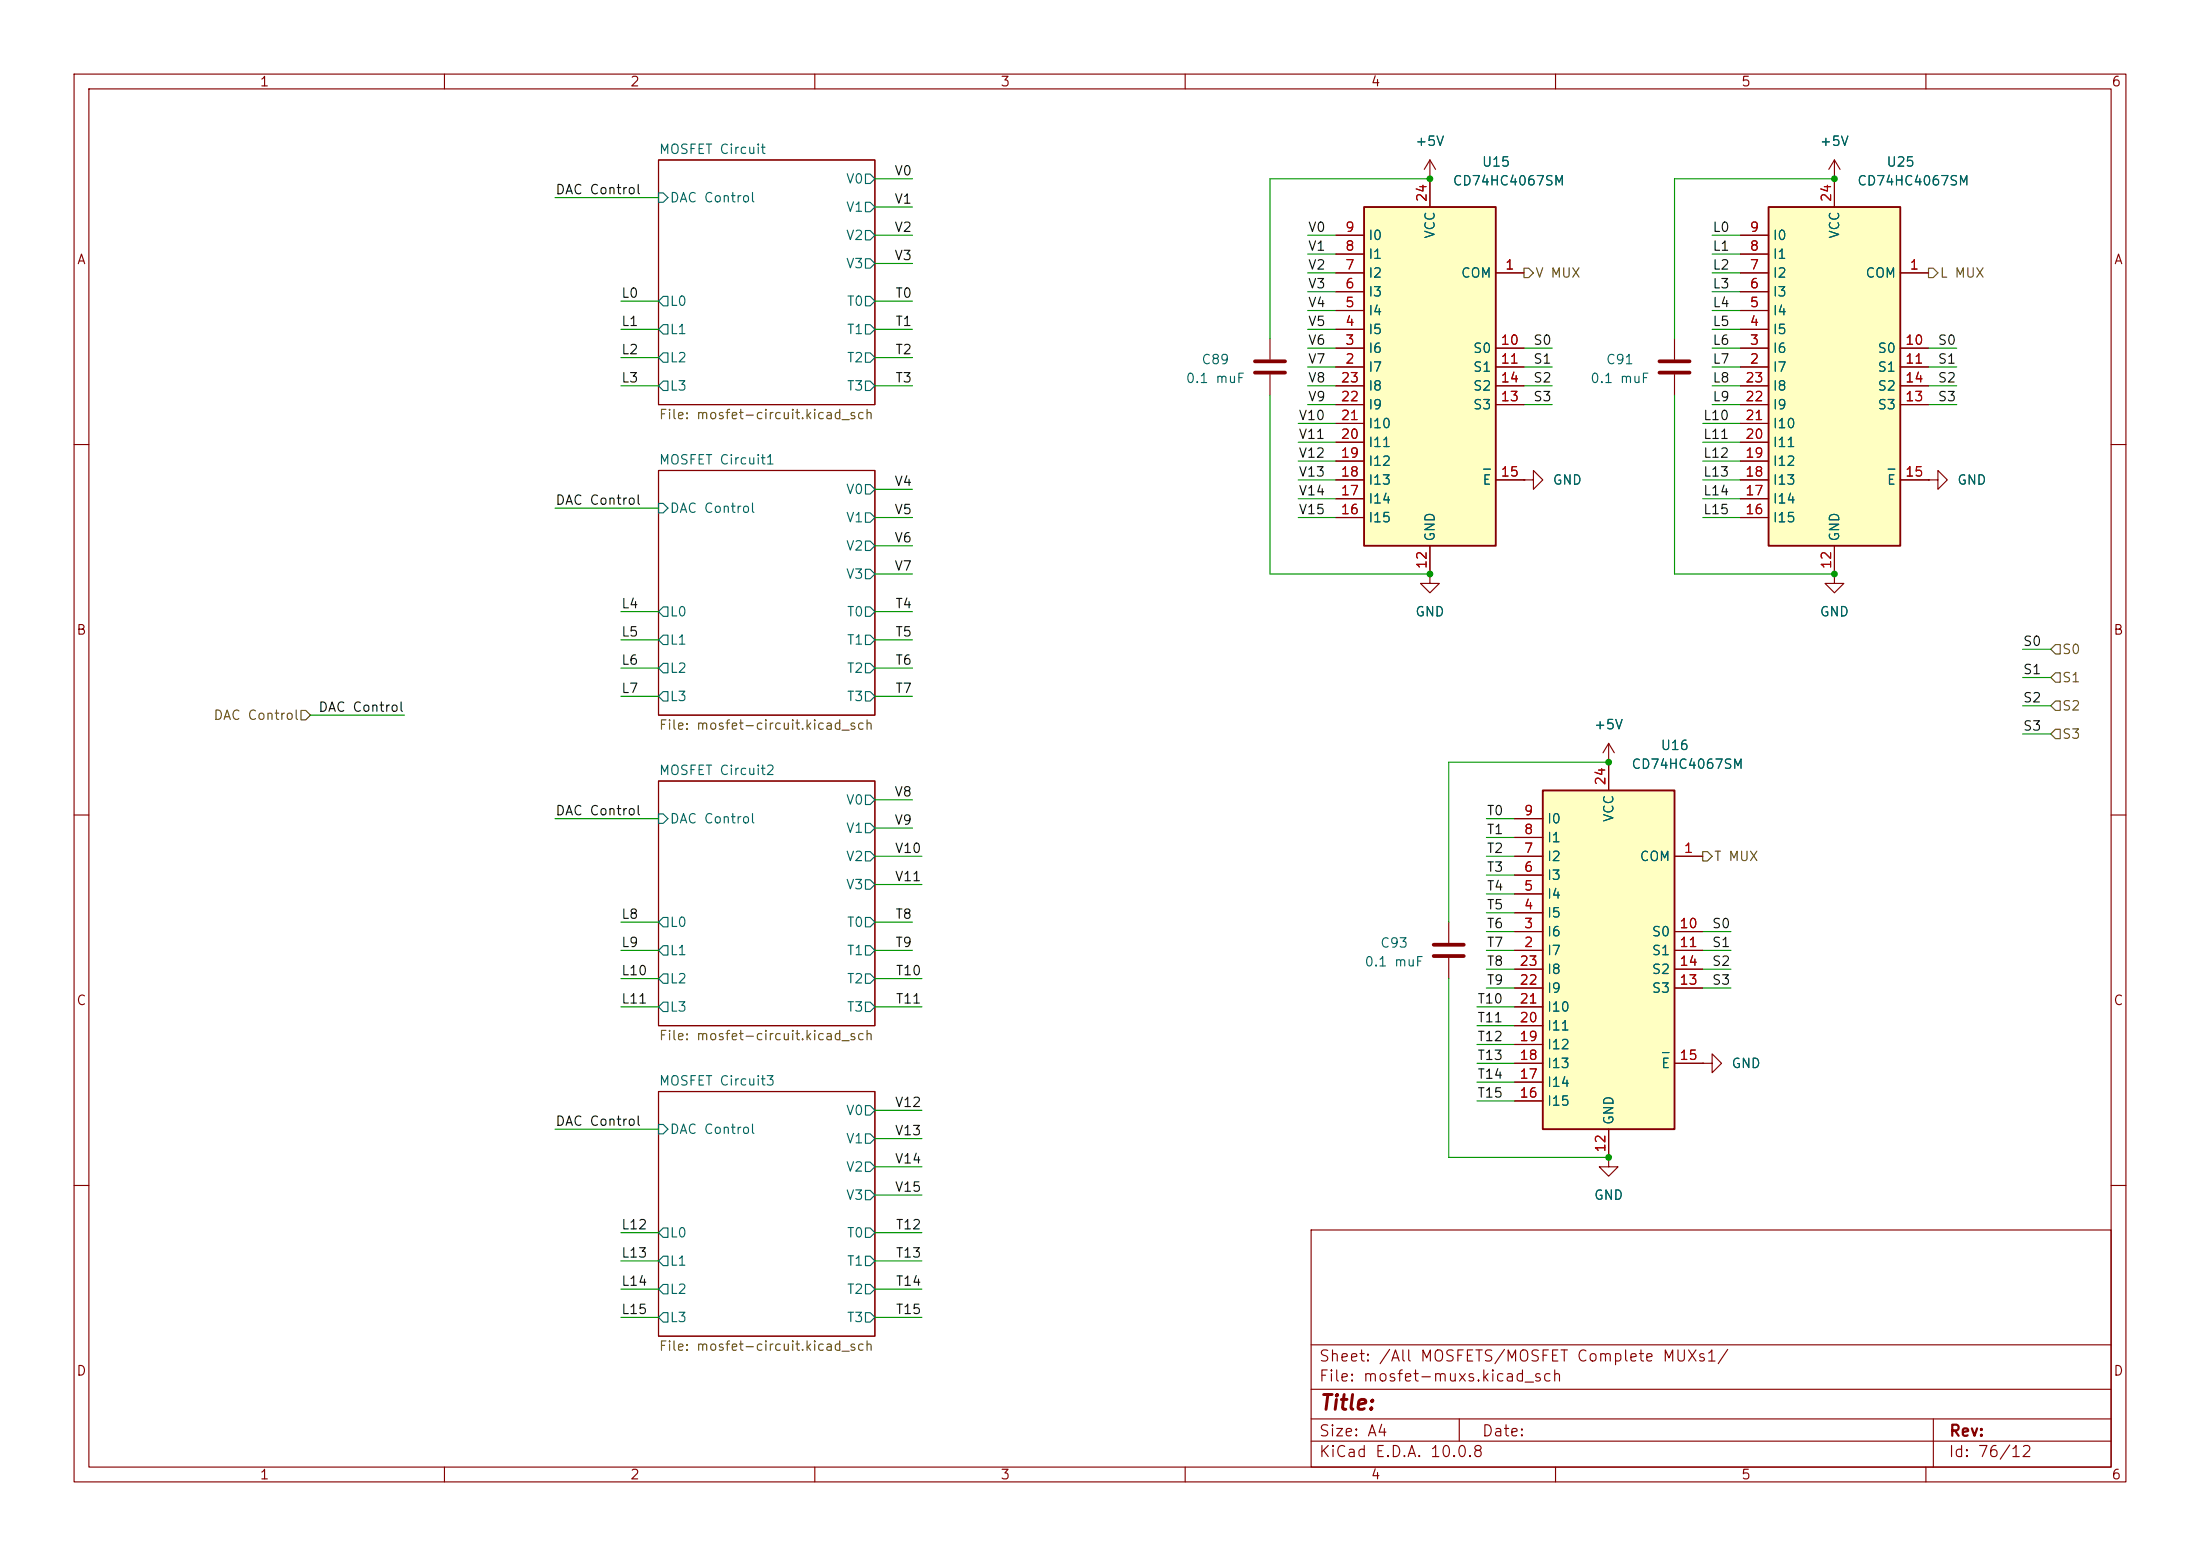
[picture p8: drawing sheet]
<svg xmlns="http://www.w3.org/2000/svg" width="297mm" height="210mm" viewBox="0 0 297 210" stroke-linecap="round" stroke-linejoin="round" font-family="sans-serif">
<g fill="none" stroke="#840000" stroke-width=".15">
<path d="M10 10h277v190h-277zM12 12h273v186h-273zM60 10v2M110 10v2M160 10v2M210 10v2M260 10v2M88.9 21.6h29.2v33h-29.2zM10 60h2M88.9 63.5h29.2v33h-29.2zM285 60h2M10 110h2"/>
<path d="M88.9 105.4h29.2v33h-29.2zM285 110h2M195.6 124.5v2.8M195.6 129.3v2.8M88.9 147.3h29.2v33h-29.2zM10 160h2M177 166h108v32h-108zM285 160h2M60 198v2M110 198v2M160 198v2M177 194.5h108"/>
<path d="M177 191.5h108M177 187.5h108M177 181.5h108M197 191.5v3M210 198v2M260 198v2M261 191.5v6.5"/>
</g>
<g fill="none" stroke="#006464" stroke-width=".15">
<path d="M88.9 26h.6l.7 .7-.7 .6h-.6zM116.8 23.5h.7l.6 .6-.6 .7h-.7zM116.8 27.3h.7l.6 .6-.6 .7h-.7zM116.8 31.1h.7l.6 .7-.6 .6h-.7zM116.8 34.9h.7l.6 .7-.6 .6h-.7zM88.9 40.6l.6-.6h.7v1.3h-.7zM88.9 48.3l.6-.7h.7v1.3h-.7zM89.5 43.8h.7v1.3h-.7l-.6-.6zM89.5 51.4h.7v1.3h-.7l-.6-.6zM116.8 40h.7l.6 .6-.6 .7h-.7zM116.8 43.8h.7l.6 .7-.6 .6h-.7zM116.8 47.6h.7l.6 .7-.6 .6h-.7z"/>
<path d="M116.8 51.4h.7l.6 .7-.6 .6h-.7zM88.9 67.9h.6l.7 .7-.7 .6h-.6zM116.8 65.4h.7l.6 .6-.6 .7h-.7zM116.8 69.2h.7l.6 .7-.6 .6h-.7zM116.8 73h.7l.6 .7-.6 .6h-.7zM116.8 76.8h.7l.6 .7-.6 .6h-.7zM88.9 82.6l.6-.7h.7v1.3h-.7zM88.9 94l.6-.7h.7v1.3h-.7zM89.5 85.7h.7v1.3h-.7l-.6-.6zM89.5 89.5h.7v1.3h-.7l-.6-.6zM116.8 81.9h.7l.6 .7-.6 .6h-.7zM116.8 85.7h.7l.6 .7-.6 .6h-.7z"/>
<path d="M116.8 89.5h.7l.6 .7-.6 .6h-.7zM116.8 93.3h.7l.6 .7-.6 .6h-.7zM88.9 109.9h.6l.7 .6-.7 .6h-.6zM116.8 107.3h.7l.6 .7-.6 .6h-.7zM116.8 111.1h.7l.6 .7-.6 .6h-.7zM116.8 114.9h.7l.6 .7-.6 .6h-.7zM116.8 118.7h.7l.6 .7-.6 .6h-.7zM88.9 124.5l.6-.7h.7v1.3h-.7zM88.9 135.9l.6-.6h.7v1.2h-.7zM89.5 127.6h.7v1.3h-.7l-.6-.6zM89.5 131.4h.7v1.3h-.7l-.6-.6zM116.8 123.8h.7l.6 .7-.6 .6h-.7z"/>
<path d="M116.8 127.6h.7l.6 .7-.6 .6h-.7zM116.8 131.4h.7l.6 .7-.6 .6h-.7zM116.8 135.3h.7l.6 .6-.6 .6h-.7zM88.9 151.8h.6l.7 .6-.7 .6h-.6zM116.8 149.2h.7l.6 .7-.6 .6h-.7zM116.8 153h.7l.6 .7-.6 .6h-.7zM116.8 156.8h.7l.6 .7-.6 .6h-.7zM88.9 170.2l.6-.7h.7v1.3h-.7zM89.5 165.7h.7v1.3h-.7l-.6-.6zM89.5 173.4h.7v1.2h-.7l-.6-.6zM89.5 177.2h.7v1.2h-.7l-.6-.6zM116.8 165.7h.7l.6 .7-.6 .6h-.7z"/>
<path d="M116.8 169.5h.7l.6 .7-.6 .6h-.7zM116.8 173.4h.7l.6 .6-.6 .6h-.7zM116.8 177.2h.7l.6 .6-.6 .6h-.7zM116.8 160.7h.7l.6 .6-.6 .6h-.7z"/>
</g>
<path d="M193.5 127.5h4.1M193.5 129h4.1" fill="none" stroke="#840000" stroke-width=".51"/>
<path d="M184.1 27.9h17.8v45.8h-17.8z" fill="#ffffc2"/>
<path d="M184.1 27.9h17.8v45.8h-17.8z" fill="none" stroke="#840000" stroke-width=".25"/>
<g fill="none" stroke="#840000" stroke-width=".15">
<path d="M180.3 36.8h3.8M180.3 39.4h3.8M180.3 34.3h3.8M180.3 31.8h3.8M193 24.1v3.8M201.9 36.8h3.8M171.4 45.7v2.8M171.4 50.5v2.8M180.3 49.5h3.8M180.3 47h3.8M180.3 44.5h3.8M180.3 41.9h3.8"/>
<path d="M180.3 54.6h3.8M180.3 52.1h3.8M180.3 59.7h3.8M180.3 57.2h3.8M201.9 49.5h3.8M201.9 47h3.8M201.9 54.6h3.8M201.9 52.1h3.8M180.3 64.8h3.8M180.3 69.9h3.8M180.3 67.3h3.8M180.3 62.2h3.8"/>
<path d="M193 73.7v3.8M201.9 64.8h3.8M260.3 64.8h1.3v-1.3l1.3 1.3-1.3 1.2v-1.2M260.3 64.8h.1"/>
</g>
<path d="M200.3 63.3h.9" fill="none" stroke="#006464" stroke-width=".15"/>
<path d="M169.4 48.8h4.1M169.4 50.3h4.1" fill="none" stroke="#840000" stroke-width=".51"/>
<path d="M238.8 27.9h17.7v45.8h-17.7z" fill="#ffffc2"/>
<path d="M238.8 27.9h17.7v45.8h-17.7z" fill="none" stroke="#840000" stroke-width=".25"/>
<g fill="none" stroke="#840000" stroke-width=".15">
<path d="M193 24.1h.1M193 21.6l-.7 1.3M193 21.6l.8 1.3M193 21.6v2.5M234.9 36.8h3.9M234.9 39.4h3.9M234.9 34.3h3.9M234.9 31.8h3.9M247.6 24.1h.1M247.6 21.6v6.3M247.6 21.6l-.7 1.3M247.6 21.6l.8 1.3"/>
<path d="M256.5 36.8h3.8M226.1 45.7v2.8M226.1 50.5v2.8M234.9 49.5h3.9M234.9 47h3.9M234.9 44.5h3.9M234.9 41.9h3.9M234.9 54.6h3.9M234.9 52.1h3.9M234.9 59.7h3.9M234.9 57.2h3.9M256.5 49.5h3.8"/>
<path d="M256.5 47h3.8M256.5 54.6h3.8M256.5 52.1h3.8M193 77.5v1.2h1.3l-1.3 1.3-1.2-1.3h1.2M193 77.5h.1M205.7 64.8h1.3v-1.3l1.3 1.3-1.3 1.2v-1.2M205.7 64.8h.1M234.9 64.8h3.9M234.9 69.9h3.9M234.9 67.3h3.9M234.9 62.2h3.9M247.6 77.5v1.2h1.3l-1.3 1.3-1.2-1.3h1.2"/>
<path d="M247.6 77.5h.1M247.6 73.7v3.8M256.5 64.8h3.8M217.2 102.9h.1M217.2 100.3l-.8 1.3M217.2 100.3l.7 1.3M217.2 100.3v2.6M217.2 156.2v1.3h1.2l-1.2 1.3-1.3-1.3h1.3M217.2 156.2h.1M229.9 143.5h1.2v-1.3l1.3 1.3-1.3 1.3v-1.3M229.9 143.5h.1"/>
</g>
<path d="M254.9 63.3h.9" fill="none" stroke="#006464" stroke-width=".15"/>
<path d="M224 48.8h4.1M224 50.3h4.1" fill="none" stroke="#840000" stroke-width=".51"/>
<path d="M208.3 106.7h17.8v45.7h-17.8z" fill="#ffffc2"/>
<path d="M208.3 106.7h17.8v45.7h-17.8z" fill="none" stroke="#840000" stroke-width=".25"/>
<g fill="none" stroke="#840000" stroke-width=".15">
<path d="M180.3 36.8h3.8M180.3 39.4h3.8M180.3 34.3h3.8M180.3 31.8h3.8M193 24.1h.1M193 24.1v3.8M201.9 36.8h3.8M234.9 36.8h3.9M234.9 39.4h3.9M234.9 34.3h3.9M234.9 31.8h3.9M247.6 24.1h.1"/>
<path d="M247.6 24.1v3.8M256.5 36.8h3.8M180.3 49.5h3.8M180.3 47h3.8M180.3 44.5h3.8M180.3 41.9h3.8M180.3 54.6h3.8M180.3 52.1h3.8M180.3 59.7h3.8M180.3 57.2h3.8M201.9 49.5h3.8M201.9 47h3.8"/>
<path d="M201.9 54.6h3.8M201.9 52.1h3.8M234.9 49.5h3.9M234.9 47h3.9M234.9 44.5h3.9M234.9 41.9h3.9M234.9 54.6h3.9M234.9 52.1h3.9M234.9 59.7h3.9M234.9 57.2h3.9M256.5 49.5h3.8M256.5 47h3.8"/>
<path d="M256.5 54.6h3.8M256.5 52.1h3.8M180.3 64.8h3.8M180.3 69.9h3.8M180.3 67.3h3.8M180.3 62.2h3.8M193 77.5h.1M193 73.7v3.8M201.9 64.8h3.8M205.7 64.8h.1M234.9 64.8h3.9M234.9 69.9h3.9"/>
<path d="M234.9 67.3h3.9M234.9 62.2h3.9M247.6 77.5h.1M247.6 73.7v3.8M256.5 64.8h3.8M260.3 64.8h.1M204.5 115.6h3.8M204.5 118.1h3.8M204.5 113h3.8M204.5 110.5h3.8M217.2 102.9h.1M217.2 102.9v3.8"/>
<path d="M226.1 115.6h3.8M204.5 128.3h3.8M204.5 125.7h3.8M204.5 123.2h3.8M204.5 120.7h3.8M204.5 133.4h3.8M204.5 130.8h3.8M204.5 138.4h3.8M204.5 135.9h3.8M226.1 128.3h3.8M226.1 125.7h3.8M226.1 133.4h3.8"/>
<path d="M226.1 130.8h3.8M204.5 143.5h3.8M204.5 148.6h3.8M204.5 146.1h3.8M204.5 141h3.8M217.2 156.2h.1M217.2 152.4v3.8M226.1 143.5h3.8M229.9 143.5h.1"/>
</g>
<path d="M200.3 63.3h.9M254.9 63.3h.9M224.4 142.1h.9" fill="none" stroke="#006464" stroke-width=".15"/>
<path d="M205.7 36.2h.7l.6 .6-.6 .7h-.7zM260.3 36.2h.7l.6 .6-.6 .7h-.7zM40.6 95.9h.7l.6 .6-.6 .7h-.7zM277.5 94.6h.6v1.3h-.6l-.6-.6zM277.5 98.4h.6v1.3h-.6l-.6-.6zM277.5 87h.6v1.3h-.6l-.6-.7zM277.5 90.8h.6v1.3h-.6l-.6-.7zM229.9 114.9h.6l.6 .7-.6 .6h-.6z" fill="none" stroke="#725600" stroke-width=".15"/>
<g fill="none" stroke="#009600" stroke-width=".15">
<path d="M74.9 26.7h14M118.1 31.8h5.1M118.1 24.1h5.1M118.1 27.9h5.1M118.1 35.6h5.1M176.5 31.8h3.8M176.5 34.3h3.8M176.5 39.4h3.8M176.5 36.8h3.8M193 24.1h-21.6v21.6M231.1 31.8h3.8M231.1 34.3h3.8"/>
<path d="M231.1 39.4h3.8M231.1 36.8h3.8M247.6 24.1h-21.5v21.6M83.8 44.5h5.1M83.8 52.1h5.1M83.8 40.6h5.1M83.8 48.3h5.1M118.1 44.5h5.1M118.1 52.1h5.1M118.1 40.6h5.1M118.1 48.3h5.1M171.4 53.3v24.2h21.6"/>
<path d="M175.3 59.7h5M175.3 57.2h5M176.5 49.5h3.8M176.5 47h3.8M176.5 41.9h3.8M176.5 44.5h3.8M176.5 52.1h3.8M176.5 54.6h3.8M205.7 49.5h3.8M205.7 47h3.8M205.7 52.1h3.8M205.7 54.6h3.8"/>
<path d="M226.1 53.3v24.2h21.5M229.9 59.7h5M229.9 57.2h5M231.1 49.5h3.8M231.1 47h3.8M231.1 41.9h3.8M231.1 44.5h3.8M231.1 52.1h3.8M231.1 54.6h3.8M260.3 49.5h3.9M260.3 47h3.9M260.3 52.1h3.9"/>
<path d="M260.3 54.6h3.9M74.9 68.6h14M118.1 69.9h5.1M118.1 77.5h5.1M118.1 66h5.1M118.1 73.7h5.1M175.3 64.8h5M175.3 69.9h5M175.3 62.2h5M175.3 67.3h5M229.9 64.8h5M229.9 69.9h5"/>
<path d="M229.9 62.2h5M229.9 67.3h5M41.9 96.5h12.7M83.8 94h5.1M83.8 82.6h5.1M83.8 86.4h5.1M83.8 90.2h5.1M118.1 94h5.1M118.1 82.6h5.1M118.1 86.4h5.1M118.1 90.2h5.1M273 91.4h3.9"/>
<path d="M273 87.6h3.9M273 99.1h3.9M273 95.3h3.9M74.9 110.5h14M118.1 115.6h6.4M118.1 108h5.1M118.1 119.4h6.4M118.1 111.8h5.1M200.7 115.6h3.8M200.7 118.1h3.8M200.7 110.5h3.8M200.7 113h3.8"/>
<path d="M217.2 102.9h-21.6v21.6M83.8 124.5h5.1M83.8 135.9h5.1M83.8 128.3h5.1M83.8 132.1h5.1M118.1 124.5h5.1M118.1 135.9h6.4M118.1 128.3h5.1M118.1 132.1h6.4M195.6 132.1v24.1h21.6M199.4 135.9h5.1M199.4 138.4h5.1"/>
<path d="M200.7 130.8h3.8M200.7 123.2h3.8M200.7 125.7h3.8M200.7 128.3h3.8M200.7 120.7h3.8M200.7 133.4h3.8M229.9 130.8h3.8M229.9 125.7h3.8M229.9 128.3h3.8M229.9 133.4h3.8M74.9 152.4h14M118.1 157.5h6.4"/>
<path d="M118.1 153.7h6.4M118.1 149.9h6.4M199.4 148.6h5.1M199.4 146.1h5.1M199.4 141h5.1M199.4 143.5h5.1M83.8 170.2h5.1M83.8 166.4h5.1M83.8 174h5.1M83.8 177.8h5.1M118.1 170.2h6.4M118.1 166.4h6.4"/>
<path d="M118.1 174h6.4M118.1 161.3h6.4M118.1 177.8h6.4"/>
</g>
<g fill="#009600">
<circle cx="193" cy="24.1" r=".46"/>
<circle cx="217.2" cy="156.2" r=".46"/>
<circle cx="193" cy="77.5" r=".46"/>
<circle cx="217.2" cy="102.9" r=".46"/>
<circle cx="247.6" cy="24.1" r=".46"/>
<circle cx="247.6" cy="77.5" r=".46"/>
</g>
<text font-size="2" fill="#840000" x="178" y="190.8">Title:</text>
<g font-size="1.5" fill="#840000">
<text x="178" y="184.1">Sheet: /All MOSFETS/MOSFET Complete MUXs1/</text>
<text x="178" y="186.8">File: mosfet-muxs.kicad_sch</text>
<text x="178" y="197">KiCad E.D.A. 10.0.8</text>
<text x="178" y="194.2">Size: A4</text>
<text x="200" y="194.2">Date:</text>
<text x="263" y="197">Id: 76/12</text>
<text x="263" y="194.2">Rev:</text>
</g>
<g font-size="1.3" fill="#840000">
<text x="35" y="12">1</text>
<text x="85" y="12">2</text>
<text x="135" y="12">3</text>
<text x="185" y="12">4</text>
<text x="235" y="12">5</text>
<text x="285" y="12">6</text>
<text x="10.3" y="36">A</text>
<text x="285.3" y="36">A</text>
<text x="10.2" y="86">B</text>
<text x="285.2" y="86">B</text>
<text x="10.2" y="136">C</text>
<text x="285.2" y="136">C</text>
<text x="10.2" y="186">D</text>
<text x="285.2" y="186">D</text>
<text x="35" y="200">1</text>
<text x="85" y="200">2</text>
<text x="135" y="200">3</text>
<text x="185" y="200">4</text>
<text x="235" y="200">5</text>
<text x="285" y="200">6</text>
</g>
<g font-size="1.3" fill="#006464">
<text x="88.9" y="21.1">MOSFET Circuit</text>
<text x="191" y="20">+5V</text>
<text x="200" y="22.8">U15</text>
<text x="245.6" y="20">+5V</text>
<text x="254.6" y="22.8">U25</text>
<text x="90.3" y="27.6">DAC Control</text>
<text x="114.1" y="25.1">V0</text>
<text x="114.1" y="28.9">V1</text>
<text x="196" y="25.3">CD74HC4067SM</text>
<text x="250.6" y="25.3">CD74HC4067SM</text>
<text x="114.1" y="32.7">V2</text>
<text x="184.6" y="35.3">I1</text>
<text x="184.6" y="32.7">I0</text>
<text x="194" y="32.3" transform="rotate(-90 194 32.3)">VCC</text>
<text x="239.2" y="35.3">I1</text>
<text x="239.2" y="32.7">I0</text>
<text x="248.6" y="32.3" transform="rotate(-90 248.6 32.3)">VCC</text>
<text x="90.3" y="41.6">L0</text>
<text x="114.1" y="36.5">V3</text>
<text x="114.2" y="41.6">T0</text>
<text x="184.6" y="40.3">I3</text>
<text x="184.6" y="37.8">I2</text>
<text x="197.1" y="37.8">COM</text>
<text x="239.2" y="40.3">I3</text>
<text x="239.2" y="37.8">I2</text>
<text x="251.8" y="37.8">COM</text>
<text x="90.3" y="45.4">L1</text>
<text x="114.2" y="45.4">T1</text>
<text x="184.6" y="48">I6</text>
<text x="184.6" y="45.4">I5</text>
<text x="184.6" y="42.9">I4</text>
<text x="198.8" y="48">S0</text>
<text x="239.2" y="48">I6</text>
<text x="239.2" y="45.4">I5</text>
<text x="239.2" y="42.9">I4</text>
<text x="253.4" y="48">S0</text>
<text x="90.3" y="49.2">L2</text>
<text x="90.3" y="53">L3</text>
<text x="114.2" y="49.2">T2</text>
<text x="114.2" y="53">T3</text>
<text x="160" y="52">0.1 muF</text>
<text x="162.1" y="49.5">C89</text>
<text x="184.6" y="50.5">I7</text>
<text x="184.6" y="53">I8</text>
<text x="198.8" y="50.5">S1</text>
<text x="198.8" y="53">S2</text>
<text x="214.6" y="52">0.1 muF</text>
<text x="216.7" y="49.5">C91</text>
<text x="239.2" y="50.5">I7</text>
<text x="239.2" y="53">I8</text>
<text x="253.4" y="50.5">S1</text>
<text x="253.4" y="53">S2</text>
<text x="184.6" y="58.1">I10</text>
<text x="184.6" y="55.6">I9</text>
<text x="198.8" y="55.6">S3</text>
<text x="239.2" y="58.1">I10</text>
<text x="239.2" y="55.6">I9</text>
<text x="253.4" y="55.6">S3</text>
<text x="88.9" y="63">MOSFET Circuit1</text>
<text x="184.6" y="65.7">I13</text>
<text x="184.6" y="63.2">I12</text>
<text x="184.6" y="60.7">I11</text>
<text x="200" y="65.7">E</text>
<text x="209.5" y="65.7">GND</text>
<text x="239.2" y="65.7">I13</text>
<text x="239.2" y="63.2">I12</text>
<text x="239.2" y="60.7">I11</text>
<text x="254.7" y="65.7">E</text>
<text x="264.1" y="65.7">GND</text>
<text x="90.3" y="69.5">DAC Control</text>
<text x="114.1" y="67">V0</text>
<text x="114.1" y="70.8">V1</text>
<text x="184.6" y="70.8">I15</text>
<text x="184.6" y="68.3">I14</text>
<text x="239.2" y="70.8">I15</text>
<text x="239.2" y="68.3">I14</text>
<text x="114.1" y="74.6">V2</text>
<text x="194" y="73.2" transform="rotate(-90 194 73.2)">GND</text>
<text x="248.6" y="73.2" transform="rotate(-90 248.6 73.2)">GND</text>
<text x="90.3" y="83.5">L0</text>
<text x="114.1" y="78.4">V3</text>
<text x="114.2" y="83.5">T0</text>
<text x="191" y="83.5">GND</text>
<text x="245.6" y="83.5">GND</text>
<text x="90.3" y="87.3">L1</text>
<text x="114.2" y="87.3">T1</text>
<text x="90.3" y="91.1">L2</text>
<text x="90.3" y="94.9">L3</text>
<text x="114.2" y="91.1">T2</text>
<text x="114.2" y="94.9">T3</text>
<text x="215.1" y="98.8">+5V</text>
<text x="224.1" y="101.5">U16</text>
<text x="88.9" y="104.9">MOSFET Circuit2</text>
<text x="220.2" y="104.1">CD74HC4067SM</text>
<text x="90.3" y="111.5">DAC Control</text>
<text x="114.1" y="108.9">V0</text>
<text x="114.1" y="112.7">V1</text>
<text x="208.8" y="114">I1</text>
<text x="208.8" y="111.5">I0</text>
<text x="218.1" y="111" transform="rotate(-90 218.1 111)">VCC</text>
<text x="114.1" y="116.5">V2</text>
<text x="208.8" y="119.1">I3</text>
<text x="208.8" y="116.5">I2</text>
<text x="221.3" y="116.5">COM</text>
<text x="90.3" y="125.4">L0</text>
<text x="114.1" y="120.3">V3</text>
<text x="114.2" y="125.4">T0</text>
<text x="208.8" y="124.2">I5</text>
<text x="208.8" y="121.6">I4</text>
<text x="90.3" y="129.2">L1</text>
<text x="114.2" y="129.2">T1</text>
<text x="184.1" y="130.8">0.1 muF</text>
<text x="186.2" y="128.2">C93</text>
<text x="208.8" y="129.2">I7</text>
<text x="208.8" y="126.7">I6</text>
<text x="208.8" y="131.8">I8</text>
<text x="222.9" y="126.7">S0</text>
<text x="222.9" y="129.2">S1</text>
<text x="222.9" y="131.8">S2</text>
<text x="90.3" y="133">L2</text>
<text x="90.3" y="136.9">L3</text>
<text x="114.2" y="133">T2</text>
<text x="114.2" y="136.9">T3</text>
<text x="208.8" y="136.9">I10</text>
<text x="208.8" y="134.3">I9</text>
<text x="222.9" y="134.3">S3</text>
<text x="208.8" y="141.9">I12</text>
<text x="208.8" y="139.4">I11</text>
<text x="88.9" y="146.8">MOSFET Circuit3</text>
<text x="208.8" y="149.6">I15</text>
<text x="208.8" y="147">I14</text>
<text x="208.8" y="144.5">I13</text>
<text x="224.2" y="144.5">E</text>
<text x="233.7" y="144.5">GND</text>
<text x="90.3" y="153.4">DAC Control</text>
<text x="114.1" y="150.8">V0</text>
<text x="114.1" y="154.6">V1</text>
<text x="218.1" y="151.9" transform="rotate(-90 218.1 151.9)">GND</text>
<text x="114.1" y="158.4">V2</text>
<text x="90.3" y="167.3">L0</text>
<text x="114.1" y="162.3">V3</text>
<text x="114.2" y="167.3">T0</text>
<text x="215.1" y="162.3">GND</text>
<text x="90.3" y="171.1">L1</text>
<text x="114.2" y="171.1">T1</text>
<text x="90.3" y="175">L2</text>
<text x="90.3" y="178.8">L3</text>
<text x="114.2" y="175">T2</text>
<text x="114.2" y="178.8">T3</text>
</g>
<g font-size="1.3" fill="#0f0f0f">
<text x="74.9" y="26.5">DAC Control</text>
<text x="120.7" y="27.8">V1</text>
<text x="120.7" y="24">V0</text>
<text x="120.7" y="31.6">V2</text>
<text x="120.7" y="35.4">V3</text>
<text x="176.5" y="31.6">V0</text>
<text x="176.5" y="34.2">V1</text>
<text x="231.1" y="31.6">L0</text>
<text x="231.1" y="34.2">L1</text>
<text x="83.8" y="40.5">L0</text>
<text x="120.8" y="40.5">T0</text>
<text x="176.5" y="41.8">V4</text>
<text x="176.5" y="39.2">V3</text>
<text x="176.5" y="36.7">V2</text>
<text x="231.1" y="36.7">L2</text>
<text x="231.1" y="39.2">L3</text>
<text x="231.1" y="41.8">L4</text>
<text x="83.8" y="44.3">L1</text>
<text x="120.8" y="44.3">T1</text>
<text x="176.5" y="44.3">V5</text>
<text x="176.5" y="46.9">V6</text>
<text x="206.9" y="46.9">S0</text>
<text x="231.1" y="46.9">L6</text>
<text x="231.1" y="44.3">L5</text>
<text x="261.5" y="46.9">S0</text>
<text x="83.8" y="51.9">L3</text>
<text x="83.8" y="48.1">L2</text>
<text x="120.8" y="48.1">T2</text>
<text x="120.8" y="51.9">T3</text>
<text x="176.5" y="49.4">V7</text>
<text x="176.5" y="51.9">V8</text>
<text x="206.9" y="51.9">S2</text>
<text x="206.9" y="49.4">S1</text>
<text x="231.1" y="49.4">L7</text>
<text x="231.1" y="51.9">L8</text>
<text x="261.5" y="49.4">S1</text>
<text x="261.5" y="51.9">S2</text>
<text x="175.2" y="59.6">V11</text>
<text x="175.2" y="57">V10</text>
<text x="176.5" y="54.5">V9</text>
<text x="206.9" y="54.5">S3</text>
<text x="229.8" y="59.6">L11</text>
<text x="229.8" y="57">L10</text>
<text x="231.1" y="54.5">L9</text>
<text x="261.5" y="54.5">S3</text>
<text x="120.7" y="65.9">V4</text>
<text x="175.2" y="62.1">V12</text>
<text x="175.2" y="64.6">V13</text>
<text x="229.8" y="62.1">L12</text>
<text x="229.8" y="64.6">L13</text>
<text x="74.9" y="68.5">DAC Control</text>
<text x="120.7" y="69.7">V5</text>
<text x="175.2" y="67.2">V14</text>
<text x="175.2" y="69.7">V15</text>
<text x="229.8" y="67.2">L14</text>
<text x="229.8" y="69.7">L15</text>
<text x="120.7" y="77.3">V7</text>
<text x="120.7" y="73.5">V6</text>
<text x="83.8" y="82.4">L4</text>
<text x="120.8" y="82.4">T4</text>
<text x="83.8" y="86.2">L5</text>
<text x="120.8" y="86.2">T5</text>
<text x="273" y="87.5">S0</text>
<text x="83.8" y="90">L6</text>
<text x="83.8" y="93.9">L7</text>
<text x="120.8" y="90">T6</text>
<text x="120.8" y="93.9">T7</text>
<text x="273" y="95.1">S2</text>
<text x="273" y="91.3">S1</text>
<text x="42.9" y="96.4">DAC Control</text>
<text x="273" y="98.9">S3</text>
<text x="120.7" y="107.8">V8</text>
<text x="74.9" y="110.4">DAC Control</text>
<text x="120.7" y="111.6">V9</text>
<text x="200.6" y="112.9">T1</text>
<text x="200.6" y="110.4">T0</text>
<text x="120.7" y="115.4">V10</text>
<text x="120.7" y="119.3">V11</text>
<text x="200.6" y="115.4">T2</text>
<text x="200.6" y="118">T3</text>
<text x="83.8" y="124.3">L8</text>
<text x="120.8" y="124.3">T8</text>
<text x="200.6" y="125.6">T6</text>
<text x="200.6" y="120.5">T4</text>
<text x="200.6" y="123.1">T5</text>
<text x="231" y="125.6">S0</text>
<text x="83.8" y="132">L10</text>
<text x="83.8" y="128.1">L9</text>
<text x="120.8" y="128.1">T9</text>
<text x="120.8" y="132">T10</text>
<text x="200.6" y="130.7">T8</text>
<text x="200.6" y="128.1">T7</text>
<text x="231" y="128.1">S1</text>
<text x="231" y="130.7">S2</text>
<text x="83.8" y="135.8">L11</text>
<text x="120.8" y="135.8">T11</text>
<text x="199.4" y="135.8">T10</text>
<text x="200.6" y="133.2">T9</text>
<text x="231" y="133.2">S3</text>
<text x="199.4" y="140.8">T12</text>
<text x="199.4" y="138.3">T11</text>
<text x="199.4" y="143.4">T13</text>
<text x="120.7" y="149.7">V12</text>
<text x="199.4" y="148.5">T15</text>
<text x="199.4" y="145.9">T14</text>
<text x="74.9" y="152.3">DAC Control</text>
<text x="120.7" y="153.5">V13</text>
<text x="120.7" y="157.4">V14</text>
<text x="120.7" y="161.2">V15</text>
<text x="83.8" y="166.2">L12</text>
<text x="120.8" y="166.2">T12</text>
<text x="83.8" y="170.1">L13</text>
<text x="83.8" y="173.9">L14</text>
<text x="120.8" y="170.1">T13</text>
<text x="120.8" y="173.9">T14</text>
<text x="83.8" y="177.7">L15</text>
<text x="120.8" y="177.7">T15</text>
</g>
<g font-size="1.3" fill="#a90000">
<text x="192.9" y="27.4" transform="rotate(-90 192.9 27.4)">24</text>
<text x="247.5" y="27.4" transform="rotate(-90 247.5 27.4)">24</text>
<text x="181.5" y="34.2">8</text>
<text x="181.5" y="31.6">9</text>
<text x="236.1" y="34.2">8</text>
<text x="236.1" y="31.6">9</text>
<text x="181.5" y="41.8">5</text>
<text x="181.5" y="39.2">6</text>
<text x="181.5" y="36.7">7</text>
<text x="203.1" y="36.7">1</text>
<text x="236.1" y="41.8">5</text>
<text x="236.1" y="39.2">6</text>
<text x="236.1" y="36.7">7</text>
<text x="257.7" y="36.7">1</text>
<text x="181.5" y="46.9">3</text>
<text x="181.5" y="44.3">4</text>
<text x="202.5" y="46.9">10</text>
<text x="236.1" y="46.9">3</text>
<text x="236.1" y="44.3">4</text>
<text x="257.1" y="46.9">10</text>
<text x="180.9" y="51.9">23</text>
<text x="181.5" y="49.4">2</text>
<text x="202.5" y="49.4">11</text>
<text x="202.5" y="51.9">14</text>
<text x="235.5" y="51.9">23</text>
<text x="236.1" y="49.4">2</text>
<text x="257.1" y="49.4">11</text>
<text x="257.1" y="51.9">14</text>
<text x="180.9" y="59.6">20</text>
<text x="180.9" y="57">21</text>
<text x="180.9" y="54.5">22</text>
<text x="202.5" y="54.5">13</text>
<text x="235.5" y="59.6">20</text>
<text x="235.5" y="57">21</text>
<text x="235.5" y="54.5">22</text>
<text x="257.1" y="54.5">13</text>
<text x="180.9" y="64.6">18</text>
<text x="180.9" y="62.1">19</text>
<text x="202.5" y="64.6">15</text>
<text x="235.5" y="64.6">18</text>
<text x="235.5" y="62.1">19</text>
<text x="257.1" y="64.6">15</text>
<text x="180.9" y="69.7">16</text>
<text x="180.9" y="67.2">17</text>
<text x="235.5" y="69.7">16</text>
<text x="235.5" y="67.2">17</text>
<text x="192.9" y="76.9" transform="rotate(-90 192.9 76.9)">12</text>
<text x="247.5" y="76.9" transform="rotate(-90 247.5 76.9)">12</text>
<text x="217" y="106.1" transform="rotate(-90 217 106.1)">24</text>
<text x="205.6" y="112.9">8</text>
<text x="205.6" y="110.4">9</text>
<text x="205.6" y="118">6</text>
<text x="205.6" y="115.4">7</text>
<text x="227.2" y="115.4">1</text>
<text x="205.6" y="125.6">3</text>
<text x="205.6" y="123.1">4</text>
<text x="205.6" y="120.5">5</text>
<text x="226.6" y="125.6">10</text>
<text x="205" y="130.7">23</text>
<text x="205.6" y="128.1">2</text>
<text x="226.6" y="128.1">11</text>
<text x="226.6" y="130.7">14</text>
<text x="205" y="135.8">21</text>
<text x="205" y="133.2">22</text>
<text x="226.6" y="133.2">13</text>
<text x="205" y="143.4">18</text>
<text x="205" y="140.8">19</text>
<text x="205" y="138.3">20</text>
<text x="226.6" y="143.4">15</text>
<text x="205" y="148.5">16</text>
<text x="205" y="145.9">17</text>
<text x="217" y="155.6" transform="rotate(-90 217 155.6)">12</text>
</g>
<g font-size="1.3" fill="#725600">
<text x="207.2" y="37.8">V MUX</text>
<text x="261.8" y="37.8">L MUX</text>
<text x="88.9" y="56.9">File: mosfet-circuit.kicad_sch</text>
<text x="278.3" y="88.6">S0</text>
<text x="278.3" y="92.4">S1</text>
<text x="28.7" y="97.5">DAC Control</text>
<text x="88.9" y="98.8">File: mosfet-circuit.kicad_sch</text>
<text x="278.3" y="96.2">S2</text>
<text x="278.3" y="100">S3</text>
<text x="231.3" y="116.5">T MUX</text>
<text x="88.9" y="140.7">File: mosfet-circuit.kicad_sch</text>
<text x="88.9" y="182.6">File: mosfet-circuit.kicad_sch</text>
</g>
</svg>
